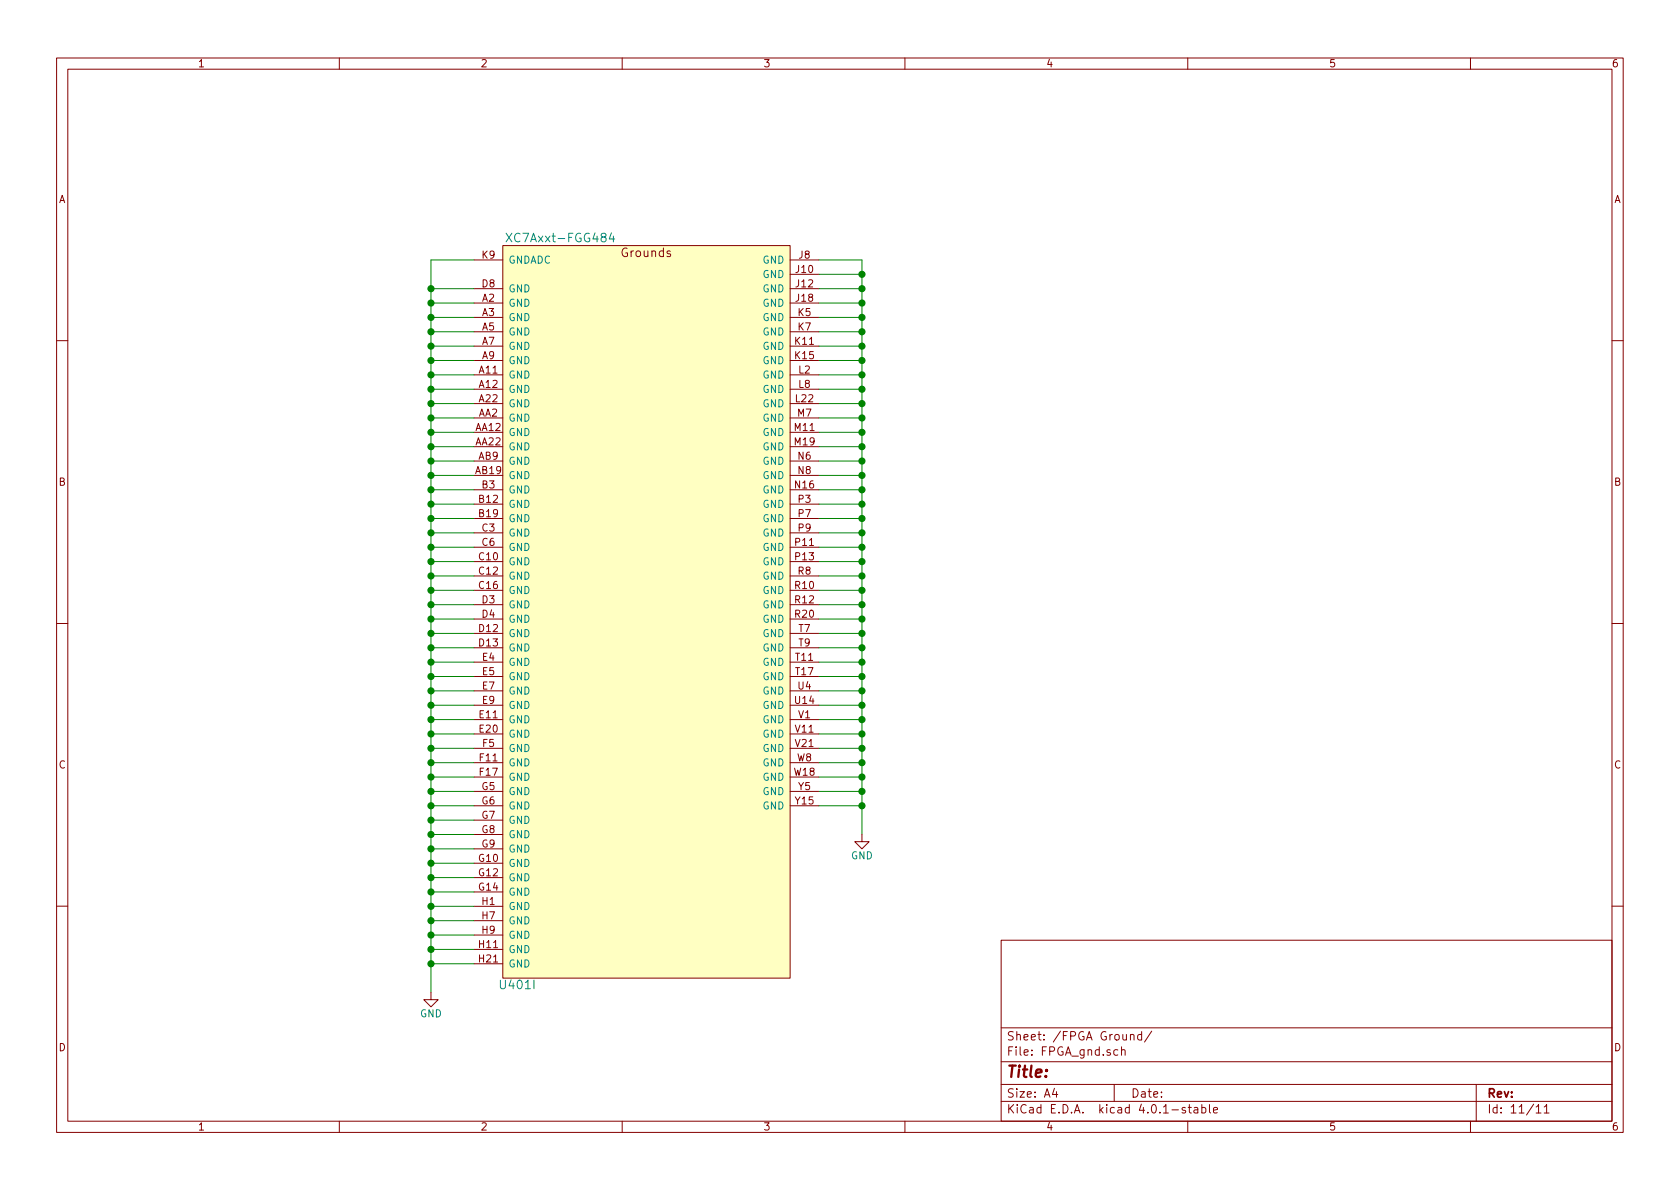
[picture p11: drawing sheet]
<svg xmlns="http://www.w3.org/2000/svg" width="297mm" height="210mm" viewBox="0 0 297 210" stroke-linecap="round" stroke-linejoin="round" font-family="sans-serif">
<g fill="none" stroke="#840000" stroke-width=".18">
<path d="M10 10.3h277v189.9h-277zM12 12.2h273v186.1h-273zM60 10.3v1.9M110 10.3v1.9M160 10.3v1.9M210 10.3v1.9M260 10.3v1.9M83.8 53.6h5.1M83.8 56.1h5.1M83.8 58.7h5.1M83.8 51h5.1M83.8 46h5.1"/>
<path d="M88.9 43.4h50.8v129.6h-50.8zM139.7 53.6h5.1M139.7 56.1h5.1M139.7 58.7h5.1M139.7 51h5.1M139.7 46h5.1M139.7 48.5h5.1M10 60.2h2M83.8 66.3h5.1M83.8 61.2h5.1M83.8 73.9h5.1M83.8 68.8h5.1"/>
<path d="M83.8 63.7h5.1M83.8 76.4h5.1M83.8 71.4h5.1M83.8 79h5.1M139.7 66.3h5.1M139.7 61.2h5.1M139.7 73.9h5.1M139.7 68.8h5.1M139.7 63.7h5.1M139.7 76.4h5.1M139.7 71.4h5.1M139.7 79h5.1"/>
<path d="M285 60.2h2M83.8 86.6h5.1M83.8 94.2h5.1M83.8 89.1h5.1M83.8 96.8h5.1M83.8 81.5h5.1M83.8 91.7h5.1M83.8 84.1h5.1M83.8 99.3h5.1M139.7 86.6h5.1M139.7 94.2h5.1M139.7 89.1h5.1"/>
<path d="M139.7 96.8h5.1M139.7 81.5h5.1M139.7 91.7h5.1M139.7 84.1h5.1M139.7 99.3h5.1M10 110.3h2M83.8 106.9h5.1M83.8 109.5h5.1M83.8 117.1h5.1M83.8 119.6h5.1M83.8 112h5.1M83.8 101.8h5.1"/>
<path d="M83.8 114.5h5.1M83.8 104.4h5.1M139.7 106.9h5.1M139.7 109.5h5.1M139.7 117.1h5.1M139.7 119.6h5.1M139.7 112h5.1M139.7 101.8h5.1M139.7 114.5h5.1M139.7 104.4h5.1M285 110.3h2M83.8 127.2h5.1"/>
<path d="M83.8 122.2h5.1M83.8 132.3h5.1M83.8 139.9h5.1M83.8 134.9h5.1M83.8 124.7h5.1M83.8 129.8h5.1M83.8 137.4h5.1M139.7 127.2h5.1M139.7 122.2h5.1M139.7 132.3h5.1M139.7 139.9h5.1M139.7 134.9h5.1"/>
<path d="M139.7 124.7h5.1M139.7 129.8h5.1M139.7 137.4h5.1M83.8 142.5h5.1M83.8 145h5.1M83.8 147.6h5.1M83.8 150.1h5.1M83.8 152.6h5.1M83.8 155.2h5.1M83.8 157.7h5.1M139.7 142.5h5.1M152.4 147.6v1.2h1.3l-1.3 1.3-1.3-1.3h1.3"/>
<path d="M10 160.2h2M76.2 175.5v1.3h1.3l-1.3 1.2-1.3-1.2h1.3M83.8 160.3h5.1M83.8 162.8h5.1M83.8 165.3h5.1M83.8 167.9h5.1M83.8 170.4h5.1M177 166.3h108v32h-108zM285 160.2h2M60 198.3v1.9M110 198.3v1.9M160 198.3v1.9"/>
<path d="M177 194.8h108M177 191.8h108M177 187.8h108M177 181.8h108M186.4 192.5l-.3 1h.9M186.8 193v1M197 191.8v3M197.6 185.7l-.4-.1-.3 .3 .1 .6 .2 .1 .4-.1M198.3 185.7l.2-.1 .4 .1v.9M198.3 185.1v1.5M199.9 183.1l.2-.2 .4 .1v.9M199.9 182.9v1"/>
<path d="M201.9 183l-.5-.1-.3 .3 .1 .6 .2 .1 .5-.1M201.9 182.4v1.5M203.6 182.3l-1.2 2M209.6 195.9a.37 .37 0 0 0-.6 .1l.1 .3 .5 .1 .1 .1-.3 .3-.4-.1M210 198.3v1.9M210.1 195.8h.5M210.3 195.3v1.3l.3 .2M211.2 195.9h.5l.1 .9M211.8 196.2l-.5 .1-.2 .2 .2 .3 .5-.1M212.5 195.9l.4-.1 .3 .3-.1 .6h-.6M212.5 195.3v1.5M213.8 195.3v1.3l.2 .2"/>
<path d="M214.6 196.3l.7-.1-.1-.3-.4-.1-.2 .2v.7h.6M260 198.3v1.9M261 191.8v6.5M271.6 195.8l.4-.5v1.5M271.6 196.8h.9M273 195.8l.5-.5v1.5M273 196.8h.9"/>
</g>
<path d="M88.9 43.4h50.8v129.6h-50.8z" fill="#ffffc2" stroke="#ffffc2" stroke-width=".18"/>
<path d="M89.5 41.2l1 1.6M90.5 41.2l-1 1.6M108.1 41.2l-.4 1.1h1M108.5 41.8v1" fill="none" stroke="#008484" stroke-width=".18"/>
<g fill="none" stroke="#008400" stroke-width=".18">
<path d="M76.2 51h7.6M76.2 53.6h7.6M76.2 56.1h7.6M76.2 58.7h7.6M83.8 46h-7.6v129.5M144.8 46h7.6v101.6M144.8 48.5h7.6M144.8 51h7.6M144.8 53.6h7.6M144.8 56.1h7.6M144.8 58.7h7.6M76.2 61.2h7.6"/>
<path d="M76.2 63.7h7.6M76.2 66.3h7.6M76.2 68.8h7.6M76.2 71.4h7.6M76.2 73.9h7.6M76.2 76.4h7.6M76.2 79h7.6M144.8 61.2h7.6M144.8 63.7h7.6M144.8 66.3h7.6M144.8 68.8h7.6M144.8 71.4h7.6"/>
<path d="M144.8 73.9h7.6M144.8 76.4h7.6M144.8 79h7.6M76.2 81.5h7.6M76.2 84.1h7.6M76.2 86.6h7.6M76.2 89.1h7.6M76.2 91.7h7.6M76.2 94.2h7.6M76.2 96.8h7.6M76.2 99.3h7.6M144.8 81.5h7.6"/>
<path d="M144.8 84.1h7.6M144.8 86.6h7.6M144.8 89.1h7.6M144.8 91.7h7.6M144.8 94.2h7.6M144.8 96.8h7.6M144.8 99.3h7.6M76.2 101.8h7.6M76.2 104.4h7.6M76.2 106.9h7.6M76.2 109.5h7.6M76.2 112h7.6"/>
<path d="M76.2 114.5h7.6M76.2 117.1h7.6M76.2 119.6h7.6M144.8 101.8h7.6M144.8 104.4h7.6M144.8 106.9h7.6M144.8 109.5h7.6M144.8 112h7.6M144.8 114.5h7.6M144.8 117.1h7.6M144.8 119.6h7.6M76.2 122.2h7.6"/>
<path d="M76.2 124.7h7.6M76.2 127.2h7.6M76.2 129.8h7.6M76.2 132.3h7.6M76.2 134.9h7.6M76.2 137.4h7.6M76.2 139.9h7.6M144.8 122.2h7.6M144.8 124.7h7.6M144.8 127.2h7.6M144.8 129.8h7.6M144.8 132.3h7.6"/>
<path d="M144.8 134.9h7.6M144.8 137.4h7.6M144.8 139.9h7.6M76.2 142.5h7.6M76.2 145h7.6M76.2 147.6h7.6M76.2 150.1h7.6M76.2 152.6h7.6M76.2 155.2h7.6M76.2 157.7h7.6M144.8 142.5h7.6M76.2 170.4h7.6"/>
<path d="M76.2 160.3h7.6M76.2 162.8h7.6M76.2 165.3h7.6M76.2 167.9h7.6"/>
</g>
<g fill="#008400" stroke="#008400" stroke-width=".25">
<circle cx="152.4" cy="48.5" r=".51"/>
<circle cx="152.4" cy="51" r=".51"/>
<circle cx="152.4" cy="53.6" r=".51"/>
<circle cx="152.4" cy="56.1" r=".51"/>
<circle cx="152.4" cy="58.7" r=".51"/>
<circle cx="152.4" cy="61.2" r=".51"/>
<circle cx="152.4" cy="63.7" r=".51"/>
<circle cx="152.4" cy="66.3" r=".51"/>
<circle cx="152.4" cy="68.8" r=".51"/>
<circle cx="152.4" cy="71.4" r=".51"/>
<circle cx="152.4" cy="73.9" r=".51"/>
<circle cx="152.4" cy="76.4" r=".51"/>
<circle cx="152.4" cy="79" r=".51"/>
<circle cx="152.4" cy="81.5" r=".51"/>
<circle cx="152.4" cy="84.1" r=".51"/>
<circle cx="152.4" cy="86.6" r=".51"/>
<circle cx="152.4" cy="89.1" r=".51"/>
<circle cx="152.4" cy="91.7" r=".51"/>
<circle cx="152.4" cy="94.2" r=".51"/>
<circle cx="152.4" cy="96.8" r=".51"/>
<circle cx="152.4" cy="99.3" r=".51"/>
<circle cx="152.4" cy="101.8" r=".51"/>
<circle cx="152.4" cy="104.4" r=".51"/>
<circle cx="152.4" cy="106.9" r=".51"/>
<circle cx="152.4" cy="109.5" r=".51"/>
<circle cx="152.4" cy="112" r=".51"/>
<circle cx="152.4" cy="114.5" r=".51"/>
<circle cx="152.4" cy="117.1" r=".51"/>
<circle cx="152.4" cy="119.6" r=".51"/>
<circle cx="152.4" cy="122.2" r=".51"/>
<circle cx="152.4" cy="124.7" r=".51"/>
<circle cx="152.4" cy="127.2" r=".51"/>
<circle cx="152.4" cy="129.8" r=".51"/>
<circle cx="152.4" cy="132.3" r=".51"/>
<circle cx="152.4" cy="134.9" r=".51"/>
<circle cx="152.4" cy="137.4" r=".51"/>
<circle cx="152.4" cy="139.9" r=".51"/>
<circle cx="76.2" cy="51" r=".51"/>
<circle cx="76.2" cy="53.6" r=".51"/>
<circle cx="76.2" cy="56.1" r=".51"/>
<circle cx="76.2" cy="58.7" r=".51"/>
<circle cx="76.2" cy="61.2" r=".51"/>
<circle cx="76.2" cy="63.7" r=".51"/>
<circle cx="76.2" cy="66.3" r=".51"/>
<circle cx="76.2" cy="68.8" r=".51"/>
<circle cx="76.2" cy="71.4" r=".51"/>
<circle cx="76.2" cy="73.9" r=".51"/>
<circle cx="76.2" cy="76.4" r=".51"/>
<circle cx="76.2" cy="79" r=".51"/>
<circle cx="76.2" cy="81.5" r=".51"/>
<circle cx="76.2" cy="84.1" r=".51"/>
<circle cx="76.2" cy="86.6" r=".51"/>
<circle cx="76.2" cy="89.1" r=".51"/>
<circle cx="76.2" cy="91.7" r=".51"/>
<circle cx="76.2" cy="94.2" r=".51"/>
<circle cx="76.2" cy="96.8" r=".51"/>
<circle cx="76.2" cy="99.3" r=".51"/>
<circle cx="76.2" cy="101.8" r=".51"/>
<circle cx="76.2" cy="104.4" r=".51"/>
<circle cx="76.2" cy="106.9" r=".51"/>
<circle cx="76.2" cy="109.5" r=".51"/>
<circle cx="76.2" cy="112" r=".51"/>
<circle cx="76.2" cy="114.5" r=".51"/>
<circle cx="76.2" cy="117.1" r=".51"/>
<circle cx="76.2" cy="119.6" r=".51"/>
<circle cx="76.2" cy="122.2" r=".51"/>
<circle cx="76.2" cy="124.7" r=".51"/>
<circle cx="76.2" cy="127.2" r=".51"/>
<circle cx="76.2" cy="129.8" r=".51"/>
<circle cx="76.2" cy="132.3" r=".51"/>
<circle cx="76.2" cy="134.9" r=".51"/>
<circle cx="76.2" cy="137.4" r=".51"/>
<circle cx="76.2" cy="139.9" r=".51"/>
<circle cx="76.2" cy="142.5" r=".51"/>
<circle cx="76.2" cy="145" r=".51"/>
<circle cx="76.2" cy="147.6" r=".51"/>
<circle cx="76.2" cy="150.1" r=".51"/>
<circle cx="76.2" cy="152.6" r=".51"/>
<circle cx="76.2" cy="155.2" r=".51"/>
<circle cx="76.2" cy="157.7" r=".51"/>
<circle cx="76.2" cy="160.3" r=".51"/>
<circle cx="76.2" cy="162.8" r=".51"/>
<circle cx="76.2" cy="165.3" r=".51"/>
<circle cx="76.2" cy="167.9" r=".51"/>
<circle cx="152.4" cy="142.5" r=".51"/>
<circle cx="76.2" cy="170.4" r=".51"/>
</g>
<text font-size="2.8" fill="#840000" x="178" y="190.5">Title:</text>
<g font-size="2.1" fill="#008484">
<text x="90.3" y="42.8">XC7Axxt-FGG484</text>
<text x="88.6" y="174.9">U401I</text>
</g>
<g font-size="2.1" fill="#840000">
<text x="109.9" y="45.5">Grounds</text>
<text x="178" y="184">Sheet: /FPGA Ground/</text>
<text x="178" y="186.7">File: FPGA_gnd.sch</text>
<text x="178" y="196.9">KiCad E.D.A. kicad 4.0.1-stable</text>
<text x="178" y="194.1">Size: A4</text>
<text x="200" y="194.1">Date:</text>
<text x="263" y="194.1">Rev:</text>
<text x="263" y="196.9">Id: 11/11</text>
</g>
<g font-size="1.8" fill="#840000">
<text x="35" y="11.9">1</text>
<text x="85" y="11.9">2</text>
<text x="135" y="11.9">3</text>
<text x="185" y="11.9">4</text>
<text x="235" y="11.9">5</text>
<text x="285" y="11.9">6</text>
<text x="10.4" y="35.9">A</text>
<text x="285.4" y="35.9">A</text>
<text x="85.2" y="45.7">K9</text>
<text x="141.3" y="45.7">J8</text>
<text x="85.2" y="53.3">A2</text>
<text x="85.2" y="50.8">D8</text>
<text x="140.8" y="48.3">J10</text>
<text x="140.8" y="50.8">J12</text>
<text x="140.8" y="53.3">J18</text>
<text x="85.2" y="55.9">A3</text>
<text x="85.2" y="58.4">A5</text>
<text x="141.1" y="55.9">K5</text>
<text x="141.1" y="58.4">K7</text>
<text x="85.2" y="61">A7</text>
<text x="85.2" y="63.5">A9</text>
<text x="140.6" y="61">K11</text>
<text x="140.6" y="63.5">K15</text>
<text x="84.7" y="66">A11</text>
<text x="84.7" y="68.6">A12</text>
<text x="84.7" y="71.1">A22</text>
<text x="140.7" y="71.1">L22</text>
<text x="141.2" y="66">L2</text>
<text x="141.2" y="68.6">L8</text>
<text x="84.1" y="76.2">AA12</text>
<text x="84.6" y="73.7">AA2</text>
<text x="140.5" y="76.2">M11</text>
<text x="141" y="73.7">M7</text>
<text x="84.1" y="78.7">AA22</text>
<text x="84.1" y="83.8">AB19</text>
<text x="84.6" y="81.3">AB9</text>
<text x="140.5" y="78.7">M19</text>
<text x="141.1" y="81.3">N6</text>
<text x="141.1" y="83.8">N8</text>
<text x="10.4" y="85.9">B</text>
<text x="84.7" y="88.9">B12</text>
<text x="85.2" y="86.4">B3</text>
<text x="140.6" y="86.4">N16</text>
<text x="141.2" y="88.9">P3</text>
<text x="285.4" y="85.9">B</text>
<text x="84.7" y="91.4">B19</text>
<text x="85.2" y="94">C3</text>
<text x="141.2" y="91.4">P7</text>
<text x="141.2" y="94">P9</text>
<text x="84.7" y="99.1">C10</text>
<text x="84.7" y="101.6">C12</text>
<text x="85.2" y="96.5">C6</text>
<text x="140.7" y="96.5">P11</text>
<text x="140.7" y="99.1">P13</text>
<text x="141.1" y="101.6">R8</text>
<text x="84.7" y="104.1">C16</text>
<text x="85.2" y="106.7">D3</text>
<text x="140.6" y="104.1">R10</text>
<text x="140.6" y="106.7">R12</text>
<text x="84.7" y="111.8">D12</text>
<text x="85.2" y="109.2">D4</text>
<text x="140.6" y="109.2">R20</text>
<text x="141.2" y="111.8">T7</text>
<text x="84.7" y="114.3">D13</text>
<text x="85.3" y="116.8">E4</text>
<text x="85.3" y="119.4">E5</text>
<text x="140.7" y="116.8">T11</text>
<text x="140.7" y="119.4">T17</text>
<text x="141.2" y="114.3">T9</text>
<text x="85.3" y="121.9">E7</text>
<text x="85.3" y="124.5">E9</text>
<text x="140.6" y="124.5">U14</text>
<text x="141.1" y="121.9">U4</text>
<text x="84.8" y="129.5">E20</text>
<text x="84.8" y="127">E11</text>
<text x="140.7" y="129.5">V11</text>
<text x="141.2" y="127">V1</text>
<text x="10.4" y="135.9">C</text>
<text x="84.8" y="134.6">F11</text>
<text x="84.8" y="137.2">F17</text>
<text x="85.3" y="132.1">F5</text>
<text x="140.4" y="137.2">W18</text>
<text x="140.7" y="132.1">V21</text>
<text x="140.9" y="134.6">W8</text>
<text x="285.4" y="135.9">C</text>
<text x="85.2" y="139.7">G5</text>
<text x="85.2" y="142.2">G6</text>
<text x="140.7" y="142.2">Y15</text>
<text x="141.2" y="139.7">Y5</text>
<text x="85.2" y="144.8">G7</text>
<text x="85.2" y="147.3">G8</text>
<text x="85.2" y="149.9">G9</text>
<text x="84.7" y="152.4">G10</text>
<text x="84.7" y="154.9">G12</text>
<text x="84.7" y="157.5">G14</text>
<text x="85.2" y="160">H1</text>
<text x="84.7" y="167.6">H11</text>
<text x="85.2" y="162.6">H7</text>
<text x="85.2" y="165.1">H9</text>
<text x="84.7" y="170.2">H21</text>
<text x="10.4" y="185.9">D</text>
<text x="285.4" y="185.9">D</text>
<text x="35" y="199.9">1</text>
<text x="85" y="199.9">2</text>
<text x="135" y="199.9">3</text>
<text x="185" y="199.9">4</text>
<text x="235" y="199.9">5</text>
<text x="285" y="199.9">6</text>
</g>
<g font-size="1.8" fill="#008484">
<text x="89.9" y="46.6">GNDADC</text>
<text x="134.7" y="46.6">GND</text>
<text x="89.9" y="51.7">GND</text>
<text x="134.7" y="49.1">GND</text>
<text x="134.7" y="51.7">GND</text>
<text x="89.9" y="54.2">GND</text>
<text x="89.9" y="56.8">GND</text>
<text x="89.9" y="59.3">GND</text>
<text x="134.7" y="56.8">GND</text>
<text x="134.7" y="59.3">GND</text>
<text x="134.7" y="54.2">GND</text>
<text x="89.9" y="61.8">GND</text>
<text x="89.9" y="64.4">GND</text>
<text x="134.7" y="61.8">GND</text>
<text x="134.7" y="64.4">GND</text>
<text x="89.9" y="66.9">GND</text>
<text x="89.9" y="69.5">GND</text>
<text x="134.7" y="66.9">GND</text>
<text x="134.7" y="69.5">GND</text>
<text x="89.9" y="72">GND</text>
<text x="89.9" y="74.5">GND</text>
<text x="89.9" y="77.1">GND</text>
<text x="134.7" y="74.5">GND</text>
<text x="134.7" y="77.1">GND</text>
<text x="134.7" y="72">GND</text>
<text x="89.9" y="82.2">GND</text>
<text x="89.9" y="79.6">GND</text>
<text x="134.7" y="82.2">GND</text>
<text x="134.7" y="79.6">GND</text>
<text x="89.9" y="87.2">GND</text>
<text x="89.9" y="89.8">GND</text>
<text x="89.9" y="84.7">GND</text>
<text x="134.7" y="89.8">GND</text>
<text x="134.7" y="84.7">GND</text>
<text x="134.7" y="87.2">GND</text>
<text x="89.9" y="94.9">GND</text>
<text x="89.9" y="92.3">GND</text>
<text x="134.7" y="92.3">GND</text>
<text x="134.7" y="94.9">GND</text>
<text x="89.9" y="97.4">GND</text>
<text x="89.9" y="99.9">GND</text>
<text x="134.7" y="97.4">GND</text>
<text x="134.7" y="99.9">GND</text>
<text x="89.9" y="107.6">GND</text>
<text x="89.9" y="102.5">GND</text>
<text x="89.9" y="105">GND</text>
<text x="134.7" y="102.5">GND</text>
<text x="134.7" y="105">GND</text>
<text x="134.7" y="107.6">GND</text>
<text x="89.9" y="110.1">GND</text>
<text x="89.9" y="112.6">GND</text>
<text x="134.7" y="112.6">GND</text>
<text x="134.7" y="110.1">GND</text>
<text x="89.9" y="117.7">GND</text>
<text x="89.9" y="115.2">GND</text>
<text x="134.7" y="115.2">GND</text>
<text x="134.7" y="117.7">GND</text>
<text x="89.9" y="120.3">GND</text>
<text x="89.9" y="122.8">GND</text>
<text x="89.9" y="125.3">GND</text>
<text x="134.7" y="122.8">GND</text>
<text x="134.7" y="125.3">GND</text>
<text x="134.7" y="120.3">GND</text>
<text x="89.9" y="130.4">GND</text>
<text x="89.9" y="127.9">GND</text>
<text x="134.7" y="127.9">GND</text>
<text x="134.7" y="130.4">GND</text>
<text x="89.9" y="133">GND</text>
<text x="89.9" y="135.5">GND</text>
<text x="134.7" y="135.5">GND</text>
<text x="134.7" y="133">GND</text>
<text x="89.9" y="140.6">GND</text>
<text x="89.9" y="143.1">GND</text>
<text x="89.9" y="138">GND</text>
<text x="134.7" y="140.6">GND</text>
<text x="134.7" y="143.1">GND</text>
<text x="134.7" y="138">GND</text>
<text x="89.9" y="145.7">GND</text>
<text x="89.9" y="148.2">GND</text>
<text x="89.9" y="150.7">GND</text>
<text x="89.9" y="153.3">GND</text>
<text x="89.9" y="155.8">GND</text>
<text x="150.4" y="151.9">GND</text>
<text x="89.9" y="160.9">GND</text>
<text x="89.9" y="158.4">GND</text>
<text x="89.9" y="163.4">GND</text>
<text x="89.9" y="166">GND</text>
<text x="89.9" y="168.5">GND</text>
<text x="89.9" y="171.1">GND</text>
<text x="74.2" y="179.9">GND</text>
</g>
</svg>
